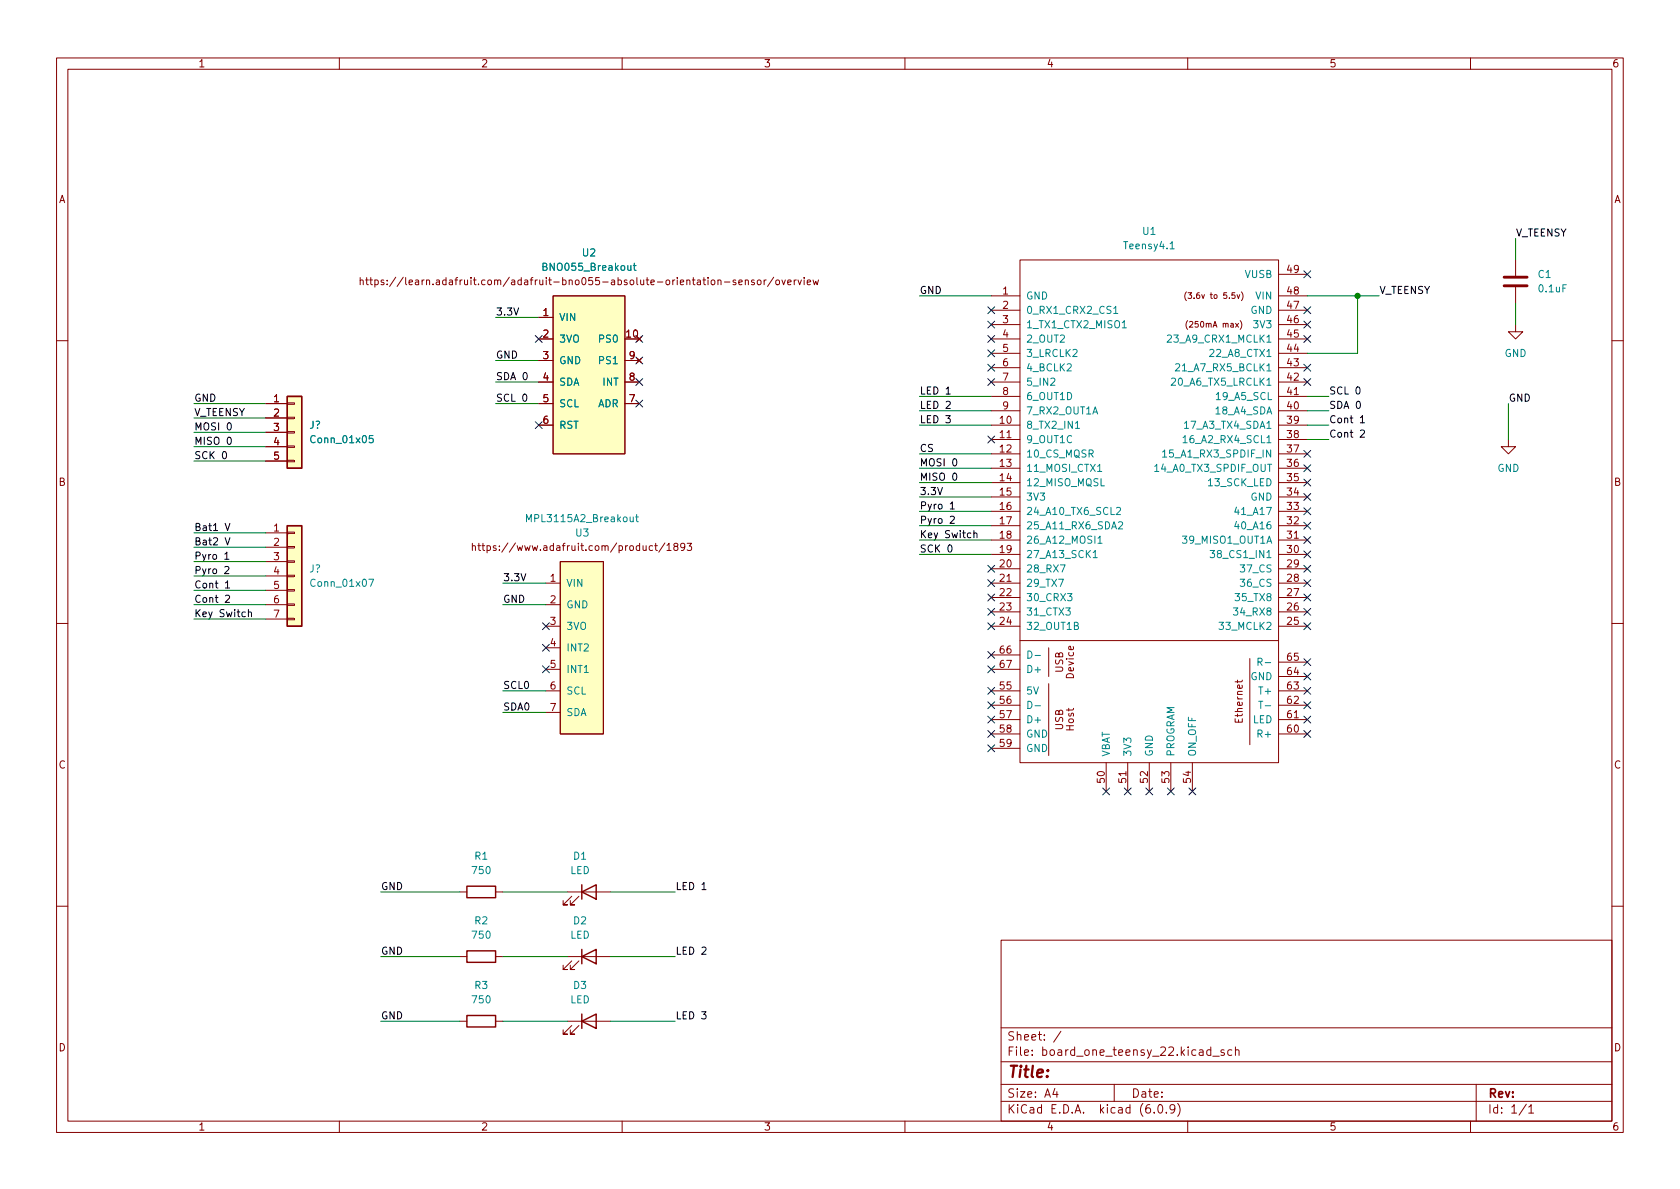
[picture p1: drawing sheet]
<svg xmlns="http://www.w3.org/2000/svg" width="297mm" height="210mm" viewBox="0 0 297 210" stroke-linecap="round" stroke-linejoin="round" font-family="sans-serif">
<g fill="none" stroke="#840000" stroke-width=".18">
<path d="M10 10.2h277v190.1h-277zM12 12.2h273v186.1h-273zM60 10.2v2M110 10.2v2M160 10.2v2M210 10.2v2M260 10.2v2M63.7 49.6l.2-.1 .3 .1v.8M63.7 49.1v1.3M64.6 49.5h.5M64.8 49.1v1.1l.3 .2M65.4 49.5h.5"/>
<path d="M65.6 49.1v1.1l.3 .2M66.3 49.6l.3-.1 .3 .2-.1 .6h-.5M66.3 49.5v1.3M67.9 49.6l-.3-.1-.2 .2v.2l.5 .1v.3h-.5M68.5 50.2v.2M68.5 49.6v.1M70 49l-1.1 1.7M95.2 59.9h2.6M95.2 56.1h2.6M97.8 52.3h12.7v28h-12.7zM112.6 59.6l.8 .7M113.4 59.6l-.8 .7"/>
<path d="M133.3 49.6l-.3-.1-.1 .2v.2l.4 .1v.3h-.4M134 49.6l.3-.1 .3 .2v.4l-.3 .3-.3-.1-.1-.2zM135.1 49.5v.9M135.5 49.5l-.4 .2M136.8 49l-1.1 1.7M137.2 49.6l.2-.1 .4 .1v.5l-.1 .2-.3 .1-.2-.2zM138.2 49.5l.4 .9 .3-.9M139.3 49.9l.6-.1-.1-.2-.3-.1-.2 .2v.6h.5M140.4 49.5v.9M140.8 49.5l-.4 .2M141.1 49.5l.3 .9 .3-.9M142.2 49.1v.1"/>
<path d="M142.2 49.5v.9M142.7 49.9l.6-.1v-.2l-.4-.1-.2 .2 .1 .6h.5M143.8 49.5l.2 .9 .2-.7 .3 .7 .2-.9M175.3 59.9h5M175.3 57.4h5M175.3 54.9h5M175.3 52.3h5M180.3 46h45.8v88.9h-45.8zM209.8 51.6a1.16 1.16 0 0 0 0 1.6M210 56.7a1.17 1.17 0 0 0 0 1.5M218.7 52.1l.3 .7 .2-.7M219.3 56.7a1.17 1.17 0 0 1 0 1.5"/>
<path d="M219.5 51.6a1.17 1.17 0 0 1 0 1.6M226.1 59.9h5M226.1 57.4h5M226.1 54.9h5M226.1 52.3h5M226.1 48.5h5M268 57.4v1.3h1.2l-1.2 1.2-1.3-1.2h1.3M268 46v2.8M268 50.8v2.8M10 60.2h2M47 71.4h3.8M47 73.9h3.8"/>
<path d="M47 76.4h3.8M47 79h3.8M50.8 78.9h1.3v.2h-1.3zM50.8 76.3h1.3v.3h-1.3zM50.8 73.8h1.3v.2h-1.3zM50.8 71.2h1.3v.3h-1.3zM95.2 75.2h2.6M95.2 67.6h2.6M95.2 71.4h2.6M95.2 63.7h2.6M110.5 67.6h2.5M110.5 71.4h2.5"/>
<path d="M110.5 63.7h2.5M112.6 63.4l.8 .7M113.4 63.4l-.8 .7M175.3 75.2h5M175.3 77.7h5M175.3 72.6h5M175.3 70.1h5M175.3 67.6h5M175.3 65h5M175.3 62.5h5M226.1 75.2h5M226.1 77.7h5"/>
<path d="M226.1 72.6h5M226.1 70.1h5M226.1 67.6h5M226.1 65h5M226.1 62.5h5M266.7 77.7v1.3h1.3l-1.3 1.3-1.3-1.3h1.3M285 60.2h2M47 81.5h3.8M47 94.2h3.8M47 96.8h3.8M47 99.3h3.8M50.8 81.4h1.3v.3h-1.3z"/>
<path d="M50.8 99.2h1.3v.2h-1.3zM50.8 96.6h1.3v.3h-1.3zM50.8 94.1h1.3v.3h-1.3zM83.5 96.6l.2-.1 .3 .1 .1 .7M83.5 96.1v1.2M84.5 96.5h.5M84.7 96.1v1.1l.3 .1M85.2 96.5h.5M85.4 96.1v1.1l.3 .1M99.1 99.3h7.6v30.5h-7.6zM117.6 96l-1.1 1.6M117.9 96.4l.4-.3v1.2"/>
<path d="M117.9 97.3h.8M119.4 96.6l-.3-.2 .1-.2 .2-.1h.3l.2 .2-.1 .2-.5 .2-.2 .2 .1 .3 .2 .1h.3l.2-.2-.1-.4-.2-.1M121.1 96.6l-.3 .3-.3-.1-.2-.2 .2-.5h.3l.2 .1a.84 .84 0 0 1-.3 1.1h-.2M121.5 96.1h.8l-.4 .5 .3 .1v.5l-.2 .1-.5-.1M175.3 80.3h5M175.3 82.8h5M175.3 85.3h5M175.3 87.9h5M175.3 90.4h5M175.3 93h5M175.3 95.5h5M175.3 98h5"/>
<path d="M226.1 80.3h5M226.1 82.8h5M226.1 85.3h5M226.1 87.9h5M226.1 90.4h5M226.1 93h5M226.1 95.5h5M226.1 98h5M10 110.2h2M47 101.8h3.8M47 104.4h3.8M47 106.9h3.8"/>
<path d="M47 109.5h3.8M50.8 109.3h1.3v.3h-1.3zM50.8 106.8h1.3v.3h-1.3zM50.8 104.3h1.3v.2h-1.3zM50.8 101.7h1.3v.3h-1.3zM96.5 103.1h2.6M96.5 110.7h2.6M96.5 118.4h2.6M96.5 106.9h2.6M96.5 114.5h2.6M175.3 100.6h5M175.3 103.1h5"/>
<path d="M175.3 105.7h5M175.3 108.2h5M175.3 110.7h5M175.3 115.8h5M175.3 118.4h5M180.3 113.3h45.8M185.4 114.5v5.1M221 116.5v15.2M226.1 100.6h5M226.1 103.1h5M226.1 105.7h5M226.1 108.2h5"/>
<path d="M226.1 110.7h5M226.1 119.6h5M226.1 117.1h5M285 110.2h2M96.5 122.2h2.6M96.5 126h2.6M175.3 122.2h5M175.3 124.7h5M175.3 127.2h5M175.3 129.8h5M175.3 132.3h5M185.4 120.9v12.7"/>
<path d="M195.6 134.9v5M199.4 134.9v5M203.2 134.9v5M207 134.9v5M210.8 134.9v5M218.8 120.3v.4M219.6 120.3l-.1 .3h-1.1M226.1 122.2h5M226.1 124.7h5M226.1 127.2h5M226.1 129.8h5M81.3 157.7h1.2"/>
<path d="M87.6 157.7h1.3M100.3 157.7h7.6M101.1 158.5l-1.5 1.5h.7h-.7v-.7M102.4 158.5l-1.6 1.5h.8h-.8v-.7M10 160.2h2M81.3 169.2h1.2M87.6 169.2h1.3M100.3 169.2h7.6M101.1 169.9l-1.5 1.5h.7h-.7v-.7M102.4 169.9l-1.6 1.5h.8h-.8v-.7M177 166.3h108v32h-108zM285 160.2h2"/>
<path d="M60 198.3v2M81.3 180.6h1.2M87.6 180.6h1.3M100.3 180.6h7.6M101.1 181.4l-1.5 1.5h.7h-.7v-.8M102.4 181.4l-1.6 1.5h.8h-.8v-.8M110 198.3v2M160 198.3v2M177 194.8h108M177 191.8h108M177 187.8h108M177 181.8h108"/>
<path d="M186.5 192.5l-.4 1h1M186.9 193v1M187.6 182.4l-1.3 1.9M197 191.8v3M204.1 196.7v.1M204.9 195.4l.2-.1a.81 .81 0 0 1 .6 .7 .81 .81 0 0 1-.3 .8h-.2a.81 .81 0 0 1-.6-.6 .81 .81 0 0 1 .3-.8zM206.2 196.7v.1M207.7 196l-.3 .3h-.3l-.2-.3 .1-.6 .4-.1 .2 .2a.99 .99 0 0 1-.3 1.3h-.3M208.2 195.1a1.72 1.72 0 0 1 0 2.3M210 198.3v2M214.1 185.7l-.5-.1-.2 .3v.4l.1 .3h.6M214.1 185.1v1.5"/>
<path d="M214.4 186.8h1.2M216.4 185.7l-.3-.1-.2 .2v.3l.5 .1v.4h-.5M217.8 185.7l-.4-.1-.3 .3v.4l.1 .3h.6M218.4 185.8l.2-.2 .4 .1 .1 .9M218.4 185.1v1.5M260 198.3v2M261 191.8v6.5M269.9 195.3l-1.3 1.9M270.3 195.8l.4-.5v1.5M270.3 196.8h.9"/>
</g>
<path d="M50.8 70.1h2.5v12.7h-2.5zM50.8 93h2.5v17.7h-2.5zM82.5 156.7h5.1v2h-5.1zM102.9 157.7l2.5-1.2v2.5zM102.9 156.5v2.5M82.5 168.1h5.1v2.1h-5.1zM82.5 179.6h5.1v2h-5.1zM102.9 169.2l2.5-1.3v2.5zM102.9 167.9v2.5M102.9 179.3v2.6M102.9 180.6l2.5-1.3v2.6z" fill="none" stroke="#840000" stroke-width=".25"/>
<path d="M265.9 50.5h4.1M265.9 49h4.1" fill="none" stroke="#840000" stroke-width=".51"/>
<g fill="none" stroke="#008484" stroke-width=".18">
<path d="M112 47h.5M112.2 46.5v1.1l.3 .2M196.9 54.5l.4-.3v1.2M196.9 55.4h.7M198.4 58h.8M206.4 59.4l.5-.2 .2 .4-.8 .9h.8M206.9 44h.7M65.9 77h-.6v.6l.2-.1 .4 .1 .1 .1-.1 .5-.1 .1-.5-.1M190.1 75.8h.8M205.6 79.9l.3-.3v1.2M207.1 67l.5-.1 .3 .3-.8 .9h.8M207.9 64.4l.4-.1 .3 .4-.8 .9h.8"/>
<path d="M209.2 77.4l.3-.4v1.3M209.2 78.3h.7M209.4 74.8l.4-.3v1.3M209.4 75.8h.8M93.1 92.3v-1.3l.4 .9 .4-.9v1.3M112.4 91.4h.5M112.6 91v1.1l.3 .2M187.5 99.9h.8l-.5 1.3M193.3 97.7l.3-.4v1.3M193.3 98.6h.7M194.1 83.4h.7M194.1 95.2l.4-.4v1.3"/>
<path d="M194.1 96.1h.8M197.4 89.8l.5-.1 .2 .4-.8 .9h.8M197.8 92.4l.4-.1 .3 .3-.8 .9h.8M204.2 82.5l.3-.4v1.3M204.2 83.4h.7M205.6 80.8h.7M214 97.3h.7l-.4 .5 .4 .1v.6l-.2 .1-.5-.1M65.2 102.4h.9l-.6 1.3M181.7 115.1a.64 .64 0 0 1 .8 .7 .64 .64 0 0 1-.8 .6zM183 115.9h1M218.1 107.5h.8l-.5 .5 .4 .1v.6l-.2 .1-.5-.1M222.4 117.1l.6-.1 .2-.2-.1-.3-.7-.1v1.3"/>
<path d="M181.7 124a.64 .64 0 0 1 .8 .6 .64 .64 0 0 1-.8 .7zM183 124.8h1M222.5 124h.8"/>
</g>
<g fill="#ffffc2" stroke="#ffffc2" stroke-width=".18">
<path d="M50.8 70.1h2.5v12.7h-2.5z"/>
<path d="M97.8 52.3h12.7v28h-12.7z"/>
<path d="M50.8 93h2.5v17.7h-2.5z"/>
<path d="M99.1 99.3h7.6v30.5h-7.6z"/>
</g>
<g fill="none" stroke="#000" stroke-width=".18">
<path d="M39.5 79.9l.1-.1a.68 .68 0 0 1 .5 .7 .68 .68 0 0 1-.5 .6 .84 .84 0 0 1-.1-1.2zM40.4 74.8h.1a.68 .68 0 0 1 .4 .6 .68 .68 0 0 1-.4 .6 .84 .84 0 0 1-.1-1.2zM40.4 77.4l.1-.1a.68 .68 0 0 1 .4 .6 .68 .68 0 0 1-.4 .7 .84 .84 0 0 1-.1-1.2zM92.5 69.8l.2-.1a.68 .68 0 0 1 .5 .6 .68 .68 0 0 1-.5 .7l-.2-.2-.1-.3zM167.3 71.1l.5-.1 .2 .3-.8 .9h.8M167.3 69.7h.7M239.9 68.5l.1-.1a.68 .68 0 0 1 .5 .7 .68 .68 0 0 1-.5 .6 .84 .84 0 0 1-.1-1.2zM240.5 76.2l.5-.2 .3 .4-.8 .9h.8M240.5 73.9l.4-.4v1.3M240.5 74.8h.8M39.7 98l.4-.4v1.3M39.7 98.9h.8"/>
<path d="M39.8 95.1l.4 1.3 .5-1.3M39.8 92.5l.4 1.3 .5-1.3M167.8 96.4h.1a.68 .68 0 0 1 .4 .6 .68 .68 0 0 1-.4 .6 .84 .84 0 0 1-.1-1.2zM168 89.1l.4-.4v1.3M168 91.4l.5-.1 .2 .3-.7 .9h.7M168 90h.7M168.6 81.2l.1-.1a.68 .68 0 0 1 .5 .7 .68 .68 0 0 1-.5 .6l-.1-.1-.2-.4zM168.6 83.8l.1-.1a.68 .68 0 0 1 .5 .6 .68 .68 0 0 1-.5 .6l-.1-.1-.2-.4zM172.2 94.4l.2-.2 .3 .1v.8M172.2 93.8v1.3M39.7 100.3l.5-.1 .3 .3-.8 .9h.8M39.9 105.4l.5-.2 .2 .4-.8 .9h.8"/>
<path d="M39.9 103.1l.3-.4v1.3M39.9 104h.7M43.9 108.3l.2-.1 .3 .1 .1 .8M43.9 107.8v1.3M124.1 157.3h.7M124.1 167.6l.5-.1 .2 .3-.7 .9h.7"/>
</g>
<g fill="none" stroke="#008400" stroke-width=".18">
<path d="M87.6 56.1h7.6M162.6 52.3h12.7M231.1 52.3h12.7M240 52.3v10.2h-8.9M268 42.2v3.8M268 53.6v3.8M34.3 71.4h12.7M34.3 73.9h12.7M34.3 76.4h12.7M34.3 79h12.7M87.6 63.7h7.6M87.6 71.4h7.6"/>
<path d="M87.6 67.6h7.6M162.6 72.6h12.7M162.6 75.2h12.7M162.6 70.1h12.7M231.1 72.6h3.8M231.1 75.2h3.8M231.1 77.7h3.8M231.1 70.1h3.8M266.7 71.4v6.3M34.3 99.3h12.7M34.3 96.8h12.7M34.3 94.2h12.7"/>
<path d="M34.3 81.5h12.7M162.6 98h12.7M162.6 82.8h12.7M162.6 85.3h12.7M162.6 80.3h12.7M162.6 93h12.7M162.6 87.9h12.7M162.6 95.5h12.7M162.6 90.4h12.7M34.3 106.9h12.7M34.3 109.5h12.7M34.3 104.4h12.7"/>
<path d="M34.3 101.8h12.7M88.9 106.9h7.6M88.9 103.1h7.6M88.9 122.2h7.6M88.9 126h7.6M67.3 157.7h14M88.9 157.7h11.4M107.9 157.7h11.5M67.3 169.2h14M88.9 169.2h11.4M107.9 169.2h11.5M67.3 180.6h14"/>
<path d="M88.9 180.6h11.4M107.9 180.6h11.5"/>
</g>
<g fill="none" stroke="#000084" stroke-width=".18">
<path d="M94.6 59.3l1.3 1.2M95.9 59.3l-1.3 1.2M112.4 59.3l1.2 1.2M113.6 59.3l-1.2 1.2M174.7 56.8l1.2 1.2M174.7 54.2l1.2 1.3M174.7 59.3l1.2 1.2M175.9 56.8l-1.2 1.2M175.9 54.2l-1.2 1.3M175.9 59.3l-1.2 1.2M230.5 59.3l1.2 1.2M230.5 56.8l1.2 1.2"/>
<path d="M230.5 54.2l1.2 1.3M230.5 47.9l1.2 1.2M231.7 59.3l-1.2 1.2M231.7 56.8l-1.2 1.2M231.7 54.2l-1.2 1.3M231.7 47.9l-1.2 1.2M94.6 74.6l1.3 1.2M95.9 74.6l-1.3 1.2M112.4 63.1l1.2 1.3M112.4 66.9l1.2 1.3M112.4 70.8l1.2 1.2M113.6 63.1l-1.2 1.3"/>
<path d="M113.6 66.9l-1.2 1.3M113.6 70.8l-1.2 1.2M174.7 61.9l1.2 1.2M174.7 64.4l1.2 1.2M174.7 66.9l1.2 1.3M174.7 77.1l1.2 1.2M175.9 61.9l-1.2 1.2M175.9 64.4l-1.2 1.2M175.9 66.9l-1.2 1.3M175.9 77.1l-1.2 1.2M230.5 64.4l1.2 1.2M230.5 79.6l1.2 1.3"/>
<path d="M230.5 66.9l1.2 1.3M231.7 64.4l-1.2 1.2M231.7 79.6l-1.2 1.3M231.7 66.9l-1.2 1.3M174.7 100l1.2 1.2M175.9 100l-1.2 1.2M230.5 87.3l1.2 1.2M230.5 82.2l1.2 1.2M230.5 100l1.2 1.2M230.5 97.4l1.2 1.2M230.5 94.9l1.2 1.2M230.5 92.3l1.2 1.3"/>
<path d="M230.5 89.8l1.2 1.2M230.5 84.7l1.2 1.2M231.7 87.3l-1.2 1.2M231.7 82.2l-1.2 1.2M231.7 100l-1.2 1.2M231.7 97.4l-1.2 1.2M231.7 94.9l-1.2 1.2M231.7 92.3l-1.2 1.3M231.7 89.8l-1.2 1.2M231.7 84.7l-1.2 1.2M95.9 117.7l1.2 1.3M95.9 113.9l1.2 1.3"/>
<path d="M95.9 110.1l1.2 1.2M97.1 117.7l-1.2 1.3M97.1 113.9l-1.2 1.3M97.1 110.1l-1.2 1.2M174.7 105l1.2 1.3M174.7 107.6l1.2 1.2M174.7 110.1l1.2 1.2M174.7 115.2l1.2 1.2M174.7 117.7l1.2 1.3M174.7 102.5l1.2 1.2M175.9 105l-1.2 1.3M175.9 107.6l-1.2 1.2"/>
<path d="M175.9 110.1l-1.2 1.2M175.9 115.2l-1.2 1.2M175.9 117.7l-1.2 1.3M175.9 102.5l-1.2 1.2M230.5 102.5l1.2 1.2M230.5 119l1.2 1.2M230.5 116.5l1.2 1.2M230.5 110.1l1.2 1.2M230.5 107.6l1.2 1.2M230.5 105l1.2 1.3M231.7 102.5l-1.2 1.2M231.7 107.6l-1.2 1.2"/>
<path d="M231.7 119l-1.2 1.2M231.7 116.5l-1.2 1.2M231.7 110.1l-1.2 1.2M231.7 105l-1.2 1.3M174.7 121.6l1.2 1.2M174.7 124.1l1.2 1.2M174.7 126.6l1.2 1.3M174.7 129.2l1.2 1.2M174.7 131.7l1.2 1.2M175.9 121.6l-1.2 1.2M175.9 124.1l-1.2 1.2M175.9 126.6l-1.2 1.3"/>
<path d="M175.9 129.2l-1.2 1.2M175.9 131.7l-1.2 1.2M195 139.3l1.2 1.3M196.2 139.3l-1.2 1.3M198.8 139.3l1.2 1.3M200 139.3l-1.2 1.3M202.6 139.3l1.2 1.3M203.8 139.3l-1.2 1.3M206.4 139.3l1.2 1.3M207.6 139.3l-1.2 1.3M210.2 139.3l1.2 1.3M211.4 139.3l-1.2 1.3"/>
<path d="M230.5 129.2l1.2 1.2M230.5 126.6l1.2 1.3M230.5 124.1l1.2 1.2M230.5 121.6l1.2 1.2M231.7 129.2l-1.2 1.2M231.7 126.6l-1.2 1.3M231.7 124.1l-1.2 1.2M231.7 121.6l-1.2 1.2"/>
</g>
<circle cx="240" cy="52.3" r=".46" fill="#008400" stroke="#008400" stroke-width=".18"/>
<text font-size="2.8" fill="#840000" x="178" y="190.6">Title:</text>
<g font-size="2.1" fill="#840000">
<text x="178" y="184">Sheet: /</text>
<text x="178" y="186.7">File: board_one_teensy_22.kicad_sch</text>
<text x="178" y="196.9">KiCad E.D.A. kicad (6.0.9)</text>
<text x="178" y="194.1">Size: A4</text>
<text x="200" y="194.1">Date:</text>
<text x="263" y="194.1">Rev:</text>
<text x="263" y="196.9">Id: 1/1</text>
</g>
<g font-size="1.8" fill="#840000">
<text x="35" y="11.9">1</text>
<text x="85" y="11.9">2</text>
<text x="135" y="11.9">3</text>
<text x="185" y="11.9">4</text>
<text x="235" y="11.9">5</text>
<text x="285" y="11.9">6</text>
<text x="10.3" y="35.9">A</text>
<text x="285.3" y="35.9">A</text>
<text x="70.6" y="50.4">https://learn.adafruit.com/adafruit-bno055-absolute-orientation-sensor/overview</text>
<text x="177.3" y="52.1">1</text>
<text x="227.6" y="52.1">48</text>
<text x="227.6" y="48.3">49</text>
<text x="96" y="55.9">1</text>
<text x="96" y="59.7">2</text>
<text x="110.8" y="59.7">10</text>
<text x="177.3" y="54.6">2</text>
<text x="177.3" y="57.1">3</text>
<text x="177.3" y="59.7">4</text>
<text x="227.6" y="59.7">45</text>
<text x="227.6" y="57.1">46</text>
<text x="227.6" y="54.6">47</text>
<text x="96" y="63.5">3</text>
<text x="111.3" y="63.5">9</text>
<text x="177.3" y="62.2">5</text>
<text x="177.3" y="64.8">6</text>
<text x="227.6" y="64.8">43</text>
<text x="227.6" y="62.2">44</text>
<text x="48.4" y="71.1">1</text>
<text x="96" y="67.3">4</text>
<text x="96" y="71.1">5</text>
<text x="111.3" y="71.1">7</text>
<text x="111.3" y="67.3">8</text>
<text x="177.3" y="67.3">7</text>
<text x="177.3" y="69.8">8</text>
<text x="227.6" y="69.8">41</text>
<text x="227.6" y="67.3">42</text>
<text x="48.4" y="73.7">2</text>
<text x="48.4" y="76.2">3</text>
<text x="96" y="74.9">6</text>
<text x="176.8" y="74.9">10</text>
<text x="176.8" y="77.5">11</text>
<text x="177.3" y="72.4">9</text>
<text x="227.6" y="77.5">38</text>
<text x="227.6" y="74.9">39</text>
<text x="227.6" y="72.4">40</text>
<text x="48.4" y="78.7">4</text>
<text x="48.4" y="81.3">5</text>
<text x="176.8" y="80">12</text>
<text x="176.8" y="82.5">13</text>
<text x="227.6" y="82.5">36</text>
<text x="227.6" y="80">37</text>
<text x="10.3" y="85.9">B</text>
<text x="176.8" y="85.1">14</text>
<text x="176.8" y="87.6">15</text>
<text x="227.6" y="85.1">35</text>
<text x="227.6" y="87.6">34</text>
<text x="285.3" y="85.9">B</text>
<text x="48.4" y="94">1</text>
<text x="176.8" y="90.2">16</text>
<text x="176.8" y="92.7">17</text>
<text x="176.8" y="95.2">18</text>
<text x="227.6" y="95.2">31</text>
<text x="227.6" y="92.7">32</text>
<text x="227.6" y="90.2">33</text>
<text x="48.4" y="96.5">2</text>
<text x="48.4" y="99.1">3</text>
<text x="48.4" y="101.6">4</text>
<text x="86.6" y="97.4">https://www.adafruit.com/product/1893</text>
<text x="176.8" y="97.8">19</text>
<text x="176.8" y="100.3">20</text>
<text x="227.6" y="100.3">29</text>
<text x="227.6" y="97.8">30</text>
<text x="48.4" y="104.1">5</text>
<text x="48.4" y="106.7">6</text>
<text x="97.3" y="102.9">1</text>
<text x="97.3" y="106.7">2</text>
<text x="176.8" y="102.9">21</text>
<text x="176.8" y="105.4">22</text>
<text x="176.8" y="107.9">23</text>
<text x="227.6" y="107.9">26</text>
<text x="227.6" y="105.4">27</text>
<text x="227.6" y="102.9">28</text>
<text x="48.4" y="109.2">7</text>
<text x="97.3" y="110.5">3</text>
<text x="176.8" y="110.5">24</text>
<text x="227.6" y="110.5">25</text>
<text x="97.3" y="114.3">4</text>
<text x="97.3" y="118.1">5</text>
<text x="176.8" y="115.6">66</text>
<text x="176.8" y="118.1">67</text>
<text x="188" y="119" transform="rotate(-90 188 119)">USB</text>
<text x="189.9" y="119.9" transform="rotate(-90 189.9 119.9)">Device</text>
<text x="227.6" y="119.4">64</text>
<text x="227.6" y="116.8">65</text>
<text x="97.3" y="121.9">6</text>
<text x="97.3" y="125.7">7</text>
<text x="176.8" y="121.9">55</text>
<text x="176.8" y="124.5">56</text>
<text x="227.6" y="124.5">62</text>
<text x="227.6" y="121.9">63</text>
<text x="176.8" y="127">57</text>
<text x="176.8" y="129.5">58</text>
<text x="188" y="129.1" transform="rotate(-90 188 129.1)">USB</text>
<text x="189.9" y="129.2" transform="rotate(-90 189.9 129.2)">Host</text>
<text x="219.7" y="127.7" transform="rotate(-90 219.7 127.7)">Ethernet</text>
<text x="227.6" y="129.5">60</text>
<text x="227.6" y="127">61</text>
<text x="10.3" y="135.9">C</text>
<text x="176.8" y="132.1">59</text>
<text x="285.3" y="135.9">C</text>
<text x="195.3" y="138.4" transform="rotate(-90 195.3 138.4)">50</text>
<text x="199.1" y="138.4" transform="rotate(-90 199.1 138.4)">51</text>
<text x="202.9" y="138.4" transform="rotate(-90 202.9 138.4)">52</text>
<text x="206.8" y="138.4" transform="rotate(-90 206.8 138.4)">53</text>
<text x="210.6" y="138.4" transform="rotate(-90 210.6 138.4)">54</text>
<text x="10.3" y="185.9">D</text>
<text x="285.3" y="185.9">D</text>
<text x="35" y="199.9">1</text>
<text x="85" y="199.9">2</text>
<text x="135" y="199.9">3</text>
<text x="185" y="199.9">4</text>
<text x="235" y="199.9">5</text>
<text x="285" y="199.9">6</text>
</g>
<g font-size="1.8" fill="#008484">
<text x="202.1" y="41.5">U1</text>
<text x="96.4" y="47.9">BNO055_Breakout</text>
<text x="103" y="45.3">U2</text>
<text x="198.9" y="44.1">Teensy4.1</text>
<text x="181.4" y="53">GND</text>
<text x="220.1" y="49.1">VUSB</text>
<text x="222.1" y="53">VIN</text>
<text x="272" y="49.1">C1</text>
<text x="272.2" y="51.7">0.1uF</text>
<text x="98.8" y="56.8">VIN</text>
<text x="181.4" y="55.5">0_RX1_CRX2_CS1</text>
<text x="181.4" y="58">1_TX1_CTX2_MISO1</text>
<text x="221.1" y="55.5">GND</text>
<text x="221.9" y="58">3V3</text>
<text x="98.8" y="60.6">3VO</text>
<text x="98.8" y="64.4">GND</text>
<text x="106.1" y="60.6">PS0</text>
<text x="106.1" y="64.4">PS1</text>
<text x="181.4" y="63.1">3_LRCLK2</text>
<text x="181.4" y="65.7">4_BCLK2</text>
<text x="181.4" y="60.6">2_OUT2</text>
<text x="207.1" y="60.6">23_A9_CRX1_MCLK1</text>
<text x="208.5" y="65.7">21_A7_RX5_BCLK1</text>
<text x="214.3" y="63.1">22_A8_CTX1</text>
<text x="266" y="63.1">GND</text>
<text x="98.8" y="68.2">SDA</text>
<text x="106.6" y="68.2">INT</text>
<text x="181.4" y="68.2">5_IN2</text>
<text x="181.4" y="70.7">6_OUT1D</text>
<text x="207.6" y="68.2">20_A6_TX5_LRCLK1</text>
<text x="215.3" y="70.7">19_A5_SCL</text>
<text x="54.7" y="75.8">J?</text>
<text x="98.8" y="72">SCL</text>
<text x="98.8" y="75.8">RST</text>
<text x="105.6" y="72">ADR</text>
<text x="181.4" y="75.8">8_TX2_IN1</text>
<text x="181.4" y="73.3">7_RX2_OUT1A</text>
<text x="209.9" y="75.8">17_A3_TX4_SDA1</text>
<text x="215.1" y="73.3">18_A4_SDA</text>
<text x="55.3" y="78.4">Conn_01x05</text>
<text x="181.4" y="78.4">9_OUT1C</text>
<text x="181.4" y="80.9">10_CS_MQSR</text>
<text x="181.4" y="83.4">11_MOSI_CTX1</text>
<text x="204.7" y="83.4">14_A0_TX3_SPDIF_OUT</text>
<text x="206.5" y="80.9">15_A1_RX3_SPDIF_IN</text>
<text x="209.9" y="78.4">16_A2_RX4_SCL1</text>
<text x="264.7" y="83.4">GND</text>
<text x="181.4" y="86">12_MISO_MQSL</text>
<text x="181.4" y="88.5">3V3</text>
<text x="213.8" y="86">13_SCK_LED</text>
<text x="221.1" y="88.5">GND</text>
<text x="93.6" y="92.3">MPL3115A2_Breakout</text>
<text x="101.8" y="94.9">U3</text>
<text x="181.4" y="91.1">24_A10_TX6_SCL2</text>
<text x="181.4" y="93.6">25_A11_RX6_SDA2</text>
<text x="218.8" y="93.6">40_A16</text>
<text x="218.8" y="91.1">41_A17</text>
<text x="54.7" y="101.2">J?</text>
<text x="181.4" y="96.1">26_A12_MOSI1</text>
<text x="181.4" y="98.7">27_A13_SCK1</text>
<text x="181.4" y="101.2">28_RX7</text>
<text x="209.6" y="96.1">39_MISO1_OUT1A</text>
<text x="214.9" y="98.7">38_CS1_IN1</text>
<text x="219.6" y="101.2">37_CS</text>
<text x="55.3" y="103.8">Conn_01x07</text>
<text x="100.1" y="103.8">VIN</text>
<text x="100.1" y="107.6">GND</text>
<text x="181.4" y="103.8">29_TX7</text>
<text x="181.4" y="106.3">30_CRX3</text>
<text x="218.8" y="106.3">35_TX8</text>
<text x="219.6" y="103.8">36_CS</text>
<text x="100.1" y="111.4">3VO</text>
<text x="181.4" y="108.8">31_CTX3</text>
<text x="181.4" y="111.4">32_OUT1B</text>
<text x="216" y="111.4">33_MCLK2</text>
<text x="218.7" y="108.8">34_RX8</text>
<text x="100.1" y="115.2">INT2</text>
<text x="100.1" y="119">INT1</text>
<text x="181.4" y="119">D+</text>
<text x="223.2" y="117.7">R-</text>
<text x="100.1" y="122.8">SCL</text>
<text x="181.4" y="122.8">5V</text>
<text x="221.1" y="120.3">GND</text>
<text x="222.9" y="122.8">T+</text>
<text x="223.4" y="125.3">T-</text>
<text x="100.1" y="126.6">SDA</text>
<text x="181.4" y="127.9">D+</text>
<text x="181.4" y="130.4">GND</text>
<text x="221.5" y="127.9">LED</text>
<text x="222.7" y="130.4">R+</text>
<text x="181.4" y="133">GND</text>
<text x="196.2" y="133.9" transform="rotate(-90 196.2 133.9)">VBAT</text>
<text x="200" y="133.9" transform="rotate(-90 200 133.9)">3V3</text>
<text x="203.8" y="133.9" transform="rotate(-90 203.8 133.9)">GND</text>
<text x="207.6" y="133.9" transform="rotate(-90 207.6 133.9)">PROGRAM</text>
<text x="211.5" y="133.9" transform="rotate(-90 211.5 133.9)">ON_OFF</text>
<text x="83.6" y="154.6">750</text>
<text x="84" y="152">R1</text>
<text x="100.8" y="154.6">LED</text>
<text x="101.4" y="152">D1</text>
<text x="83.6" y="166">750</text>
<text x="84" y="163.4">R2</text>
<text x="100.8" y="166">LED</text>
<text x="101.4" y="163.4">D2</text>
<text x="83.6" y="177.4">750</text>
<text x="84" y="174.9">R3</text>
<text x="100.8" y="177.4">LED</text>
<text x="101.4" y="174.9">D3</text>
</g>
<g font-size="1.8">
<text x="268" y="41.8">V_TEENSY</text>
<text x="162.6" y="52">GND</text>
<text x="243.8" y="52">V_TEENSY</text>
<text x="87.6" y="55.8">3.3V</text>
<text x="87.6" y="63.4">GND</text>
<text x="34.3" y="71">GND</text>
<text x="87.6" y="67.2">SDA 0</text>
<text x="87.6" y="71">SCL 0</text>
<text x="162.6" y="69.7">LED 1</text>
<text x="234.9" y="69.7">SCL 0</text>
<text x="266.7" y="71">GND</text>
<text x="34.3" y="76.1">MOSI 0</text>
<text x="34.3" y="73.6">V_TEENSY</text>
<text x="162.6" y="74.8">LED 3</text>
<text x="162.6" y="72.3">LED 2</text>
<text x="234.9" y="77.4">Cont 2</text>
<text x="234.9" y="74.8">Cont 1</text>
<text x="234.9" y="72.3">SDA 0</text>
<text x="34.3" y="78.6">MISO 0</text>
<text x="34.3" y="81.2">SCK 0</text>
<text x="162.6" y="82.4">MOSI 0</text>
<text x="162.6" y="79.9">CS</text>
<text x="162.6" y="87.5">3.3V</text>
<text x="162.6" y="85">MISO 0</text>
<text x="34.3" y="93.9">Bat1 V</text>
<text x="162.6" y="90.1">Pyro 1</text>
<text x="162.6" y="95.1">Key Switch</text>
<text x="162.6" y="92.6">Pyro 2</text>
<text x="34.3" y="96.4">Bat2 V</text>
<text x="34.3" y="101.5">Pyro 2</text>
<text x="34.3" y="99">Pyro 1</text>
<text x="162.6" y="97.7">SCK 0</text>
<text x="34.3" y="106.6">Cont 2</text>
<text x="34.3" y="104">Cont 1</text>
<text x="88.9" y="102.8">3.3V</text>
<text x="88.9" y="106.6">GND</text>
<text x="34.3" y="109.1">Key Switch</text>
<text x="88.9" y="125.6">SDA0</text>
<text x="88.9" y="121.8">SCL0</text>
<text x="67.3" y="157.4">GND</text>
<text x="119.4" y="157.4">LED 1</text>
<text x="67.3" y="168.8">GND</text>
<text x="119.4" y="168.8">LED 2</text>
<text x="67.3" y="180.2">GND</text>
<text x="119.4" y="180.2">LED 3</text>
</g>
<g font-size="1.4" fill="#840000">
<text x="210.3" y="52.8">(3.6v to 5.5v)</text>
<text x="210.2" y="57.9">(250mA max)</text>
</g>
</svg>
